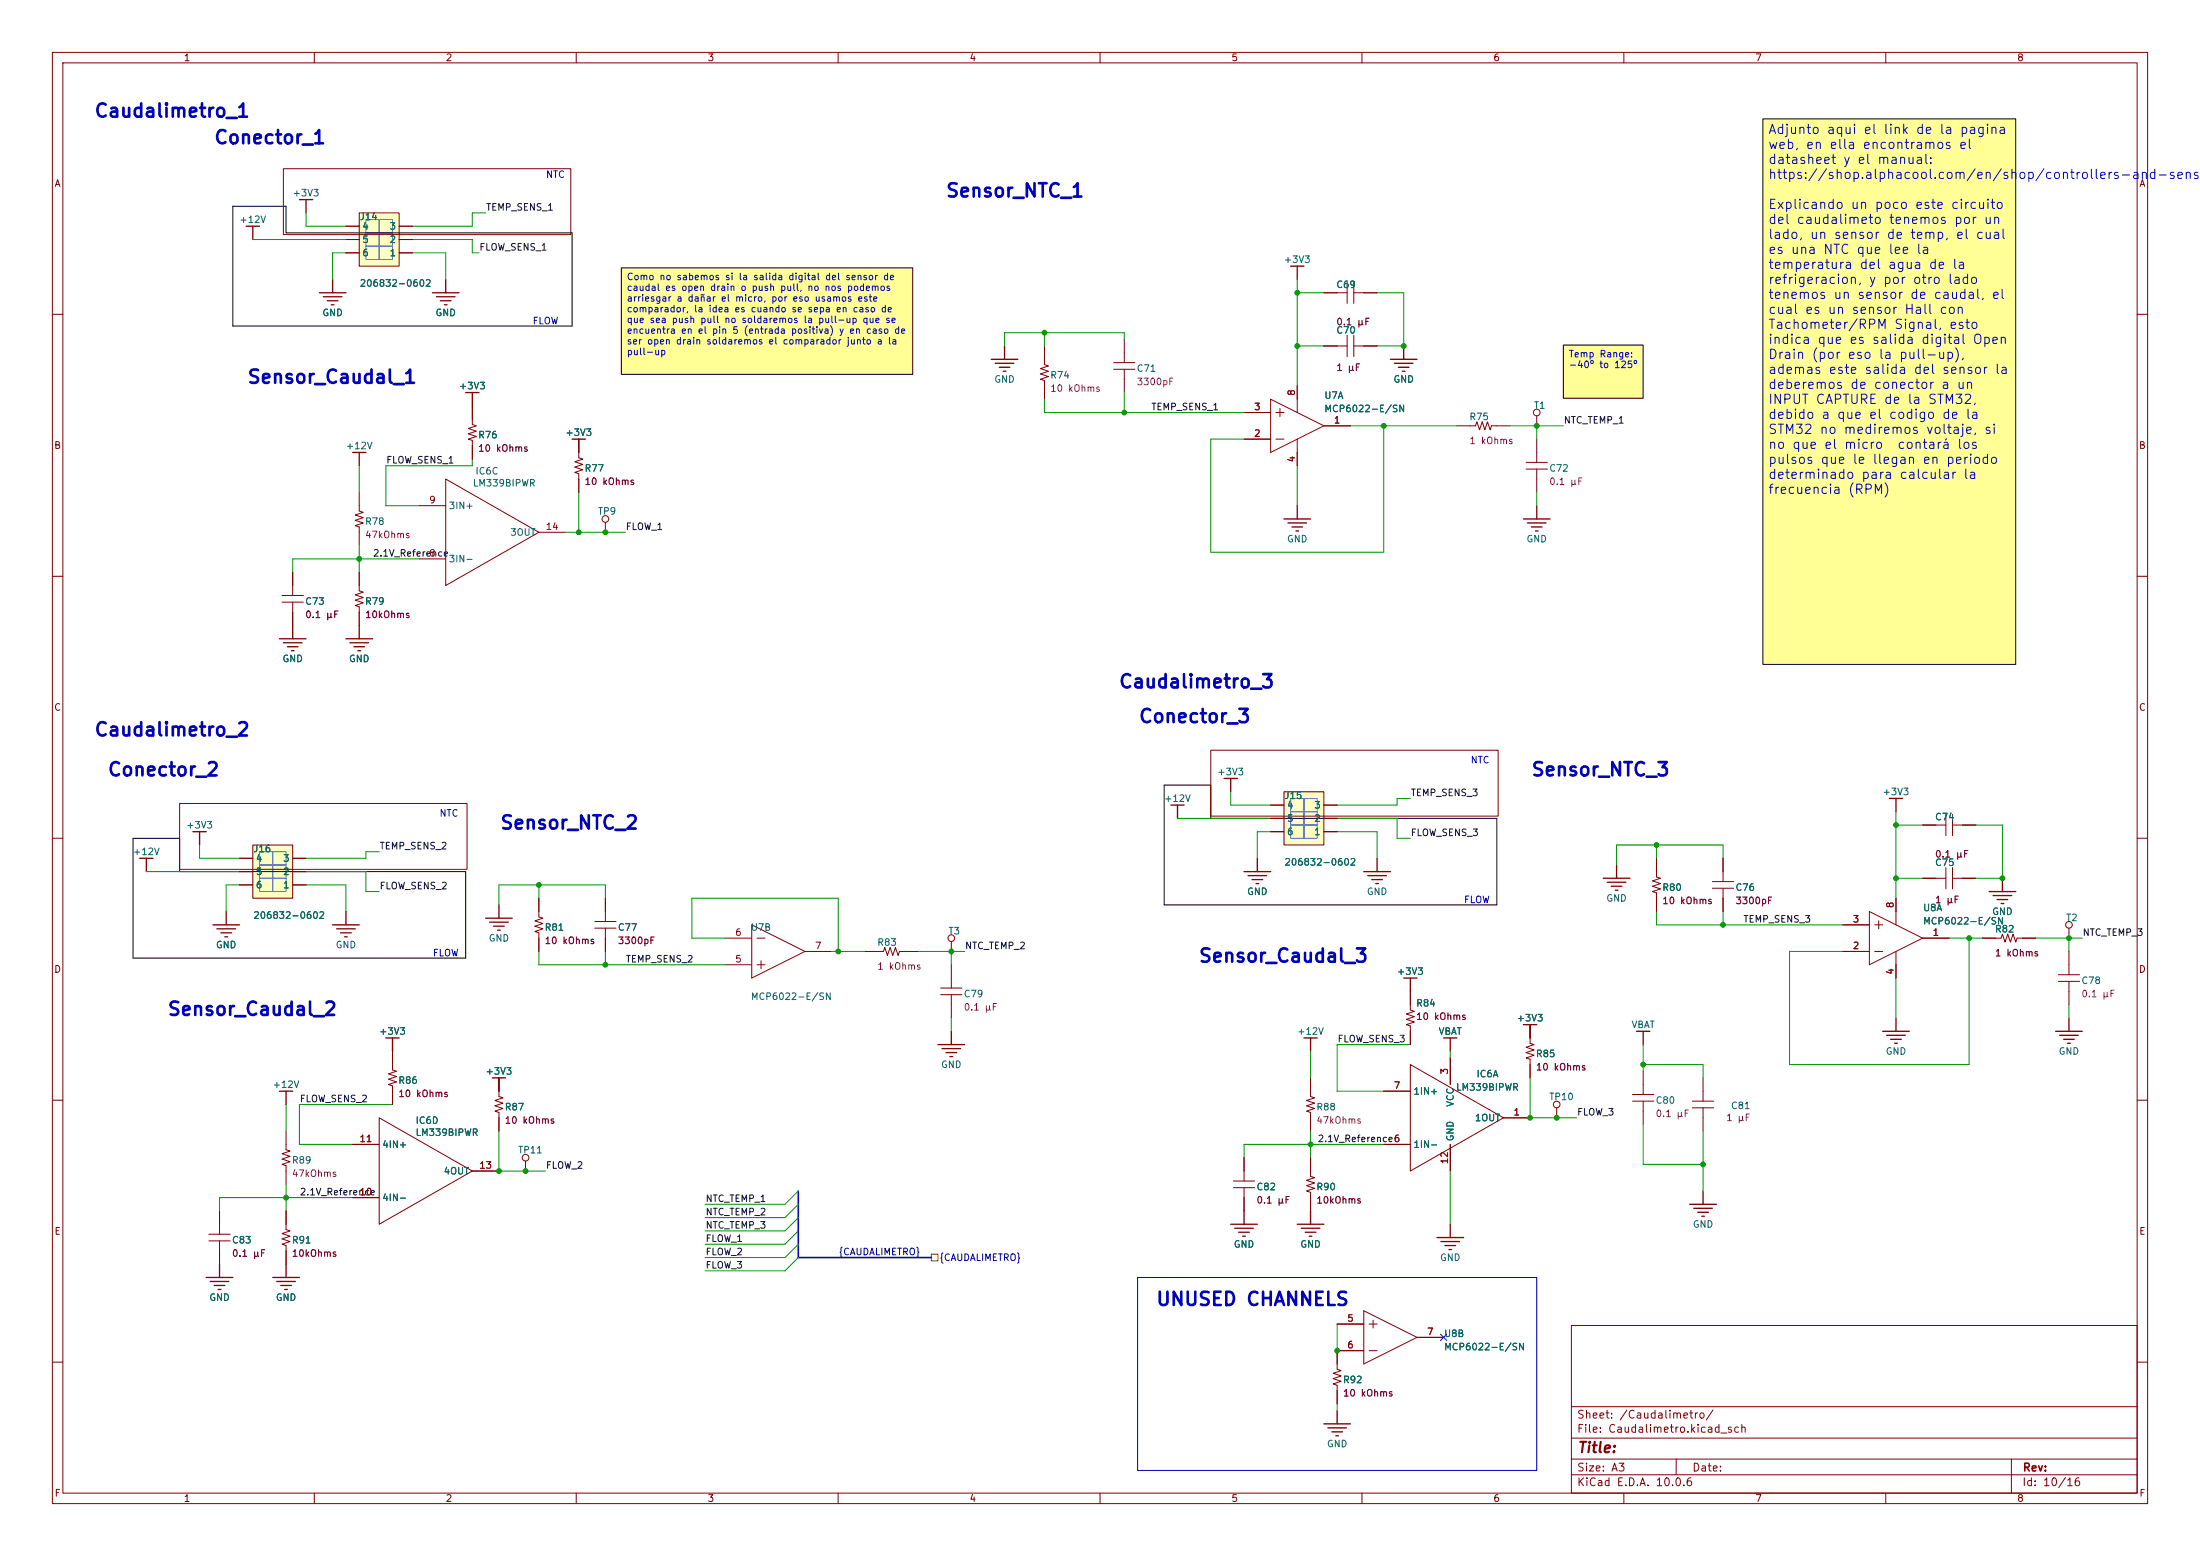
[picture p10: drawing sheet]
<svg xmlns="http://www.w3.org/2000/svg" width="420mm" height="297mm" viewBox="0 0 420 297" stroke-linecap="round" stroke-linejoin="round" font-family="sans-serif">
<g fill="none" stroke="#840000" stroke-width=".19">
<path d="M10 10h400v277h-400zM12 12h396v273h-396zM60 10v2M110 10v2M160 10v2M210 10v2M260 10v2M310 10v2M360 10v2M10 60h2M408 60h2M10 110h2"/>
<path d="M408 110h2M10 160h2M408 160h2M10 210h2M408 210h2M300 253h108v32h-108zM10 260h2M300 278.5h108M300 274.5h108M300 268.5h108M320 278.5v3M384 278.5v6.5"/>
<path d="M408 260h2M60 285v2M110 285v2M160 285v2M210 285v2M260 285v2M300 281.5h108M310 285v2M360 285v2"/>
</g>
<g fill="#ffff96">
<path d="M336.5 22.7h48.3v104.1h-48.3z"/>
<path d="M118.6 51.1h55.6v20.4h-55.6z"/>
<path d="M298.4 65.9h15.3v10.1h-15.3z"/>
</g>
<path d="M48.3 161.3h7.6v10.2h-7.6z" fill="#ffffc2"/>
<path d="M49.5 167.6h5.1M49.5 165.1h5.1M52.1 162.6v7.6" fill="none" stroke="#ffffc2" stroke-width=".19"/>
<path d="M48.3 161.3h7.6v10.2h-7.6z" fill="none" stroke="#800000" stroke-width=".19"/>
<path d="M49.5 162.6h5.1v7.6h-5.1zM49.5 167.6h5.1zM49.5 165.1h5.1zM52.1 162.6v7.6z" fill="none" stroke="#4a86e8" stroke-width=".19"/>
<g fill="none" stroke="#840000" stroke-width=".19">
<path d="M252.7 55.9h4.5M257.2 53.8v4.1M258.4 53.8v4.1M258.4 55.9h4.5M90.2 77.5v3.5l.7 .3-1.5 .5 1.5 .5-1.5 .5 1.5 .5-1.5 .5 .8 .3v3.5M199.4 66v3.6l.8 .3-1.6 .5 1.6 .5-1.6 .5 1.6 .5-1.6 .5 .8 .2v3.6M212.6 70.5h4.1M212.6 69.2h4.1M214.6 64.8v4.4M214.6 70.5v4.4M237.5 78.7h5.1M242.6 76.2l10.1 5.1-10.1 5.1z"/>
<path d="M243.6 78.7h1.5M244.3 78v1.5M247.6 73.7v5M252.7 66h4.5M257.2 64v4.1M258.4 66h4.5M258.4 64v4.1M293.4 79.4v1.9M68.6 94v3.5l.7 .3-1.5 .5 1.5 .5-1.5 .5 1.5 .5-1.5 .5 .8 .3v3.5M80 96.5h5.1M85.1 91.4l17.8 10.2-17.8 10.2zM110.5 83.8v3.6l.8 .2-1.6 .5 1.6 .5-1.6 .6 1.6 .5-1.6 .5 .8 .2v3.6"/>
<path d="M115.6 99.7v1.9M237.5 83.8h5.1M243.6 83.8h1.5M247.6 83.8v5.1M252.7 81.3h5.1M278.1 81.3h3.6l.2-.8 .5 1.5 .6-1.5 .5 1.5 .5-1.5 .5 1.5 .2-.7h3.6M291.3 89.5h4.1M291.3 88.3h4.1M293.4 83.8v4.5M293.4 89.5v4.5M53.8 114.9h4.1M53.8 113.7h4.1"/>
<path d="M55.9 109.2v4.5M55.9 114.9v4.5M68.6 109.2v3.6l.7 .2-1.5 .5 1.5 .5-1.5 .6 1.5 .5-1.5 .5 .8 .2v3.6M80 106.7h5.1M102.9 101.6h5M367 157.5h4.5M371.5 155.4v4.1M372.7 157.5h4.5M372.7 155.4v4.1M45.7 168.9h2.6M45.7 166.4h2.6M45.7 163.8h2.6"/>
<path d="M55.9 168.9h2.5M55.9 166.4h2.5M55.9 163.8h2.5M102.9 171.5v3.5l.7 .3-1.5 .5 1.5 .5-1.5 .5 1.5 .5-1.5 .5 .8 .3v3.5M113.5 177.2h4.1M113.5 175.9h4.1M115.6 171.5v4.4M115.6 177.2v4.4M138.4 179.1h5.1M143.5 176.5l10.2 5.1-10.2 5.1zM144.5 179.1h1.5M181.6 179.7v1.9"/>
<path d="M316.2 163.8v3.6l.8 .2-1.5 .5 1.5 .6-1.5 .5 1.5 .5-1.5 .5 .7 .2v3.6M326.9 169.5h4.1M326.9 168.3h4.1M328.9 163.8v4.5M328.9 169.5v4.5M351.8 176.5h5.1M356.9 174l10.1 5.1-10.1 5.1zM357.9 176.5h1.5M358.6 175.8v1.5M361.9 171.5v5M367 167.6h4.5M367 179.1h5.1"/>
<path d="M371.5 165.6v4.1M372.7 165.6v4.1M372.7 167.6h4.5M378.5 179.1h3.5l.3-.8 .5 1.5 .5-1.5 .5 1.5 .5-1.5 .5 1.5 .3-.7h3.5M395 177.2v1.9M138.4 184.2h5.1M144.5 184.2h1.5M145.3 183.4v1.5M153.7 181.6h5M165.1 181.6h3.6l.2-.8 .5 1.6 .5-1.6 .5 1.6 .5-1.6 .5 1.6 .3-.8h3.6M179.6 189.9h4M179.6 188.6h4"/>
<path d="M181.6 184.2v4.4M181.6 189.9v4.4M269.2 189.2v3.6l.8 .2-1.5 .5 1.5 .6-1.5 .5 1.5 .5-1.5 .5 .7 .2v3.6M292.1 195.6v3.5l.8 .3-1.6 .5 1.6 .5-1.6 .5 1.6 .5-1.6 .5 .8 .3v3.5M351.8 181.6h5.1M357.9 181.6h1.5M361.9 181.6v5.1M392.9 187.3h4.1M392.9 186.1h4.1M395 181.6v4.5M395 187.3v4.5M54.6 215.9v3.6l.8 .2-1.6 .5 1.6 .5-1.6 .5 1.6 .5-1.6 .5 .8 .3v3.6"/>
<path d="M67.3 218.4h5.1M72.4 213.4l17.8 10.1-17.8 10.2zM74.9 200.7v3.5l.8 .3-1.5 .5 1.5 .5-1.5 .5 1.5 .5-1.5 .5 .7 .3v3.5M95.2 205.7v3.6l.8 .3-1.5 .5 1.5 .5-1.5 .5 1.5 .5-1.5 .5 .7 .2v3.6M250.2 205.7v3.6l.8 .3-1.6 .5 1.6 .5-1.6 .5 1.6 .5-1.6 .5 .8 .2v3.6M264.2 218.4h5M264.2 208.3h5M269.2 203.2l17.8 10.2-17.8 10.1zM276.9 201.9v5.1M276.9 218.4v5.1M287 213.4h5.1M297.2 211.5v1.9"/>
<path d="M311.7 210.2h4M311.7 208.9h4M313.7 204.5v4.4M313.7 210.2v4.4M323.1 210.2h4.1M323.1 211.5h4.1M325.1 205.7v4.5M325.1 211.5v4.4M39.9 236.9h4M39.9 235.6h4M41.9 231.1v4.5M41.9 236.9v4.4"/>
<path d="M54.6 231.1v3.6l.8 .2-1.6 .6 1.6 .5-1.6 .5 1.6 .5-1.6 .5 .8 .2v3.6M67.3 228.6h5.1M90.2 223.5h5M100.3 221.6v1.9M250.2 221v3.5l.8 .3-1.6 .5 1.6 .5-1.6 .5 1.6 .5-1.6 .5 .8 .3v3.5M255.3 252.7h5M260.3 257.8h-5v3.6l.7 .2-1.5 .5 1.5 .5-1.5 .5 1.5 .6-1.5 .5 .8 .2v3.6M260.3 250.2l10.2 5.1-10.2 5zM261.4 252.7h1.5M261.4 257.8h1.5M262.1 252v1.5M270.5 255.3h5.1"/>
<circle cx="293.4" cy="78.7" r=".63"/>
<circle cx="115.6" cy="99.1" r=".63"/>
<circle cx="181.6" cy="179.1" r=".63"/>
<circle cx="395" cy="176.5" r=".63"/>
<circle cx="297.2" cy="210.8" r=".63"/>
<circle cx="100.3" cy="221" r=".63"/>
</g>
<g fill="none" stroke="#840000" stroke-width=".25">
<path d="M57.1 38.1h2.6M58.4 38.1v2.5M47 43.2h2.5M48.3 43.2v2.5M61 55.9h5M61.7 56.6h3.6M62.5 57.4h2M63.2 58.2h.6M63.5 53.3v2.6M82.5 55.9h5.1M83.3 56.6h3.6M84.1 57.4h2"/>
<path d="M84.8 58.2h.5M85.1 53.3v2.6M246.4 50.8h2.5M247.6 50.8v2.5M88.9 74.9h2.5M90.2 74.9v2.6M189.2 68.6h5.1M190 69.3h3.5M190.8 70.1h2M191.5 70.9h.5M191.8 66v2.6M265.4 68.6h5.1"/>
<path d="M266.2 69.3h3.5M267 70.1h2M267.7 70.9h.5M268 66v2.6M67.3 86.4h2.5M68.6 86.4v2.5M245.1 99.1h5.1M245.9 99.8h3.5M247.6 96.5v2.6M290.8 99.1h5.1M291.6 99.8h3.5M293.4 96.5v2.6"/>
<path d="M55.9 119.4v2.5M68.6 119.4v2.5M246.6 100.6h2.1M247.4 101.3h.5M292.4 100.6h2M293.1 101.3h.5M53.3 121.9h5.1M54.1 122.7h3.6M54.9 123.4h2M55.6 124.2h.5M66 121.9h5.1M66.8 122.7h3.6"/>
<path d="M67.6 123.4h2M68.3 124.2h.5M36.8 158.8h2.6M38.1 158.8v2.5M360.7 152.4h2.5M361.9 152.4v2.5M26.7 163.8h2.5M27.9 163.8v2.6M40.6 176.5h5.1M41.4 177.3h3.6M42.2 178.1h2M42.9 178.8h.5"/>
<path d="M43.2 174v2.5M63.5 176.5h5.1M64.3 177.3h3.5M65 178.1h2.1M65.8 178.8h.5M66 174v2.5M92.7 175.3h5.1M93.5 176h3.5M94.2 176.8h2.1M95 177.5h.5M95.2 172.7v2.6M306.1 167.6h5"/>
<path d="M306.8 168.4h3.6M307.6 169.2h2M308.4 169.9h.5M308.6 165.1v2.5M379.7 170.2h5.1M380.5 170.9h3.5M381.3 171.7h2M382 172.5h.5M382.3 167.6v2.6M73.7 198.1h2.5M74.9 198.1v2.6M179.1 199.4h5"/>
<path d="M181.6 196.9v2.5M248.9 198.1h2.6M250.2 198.1v2.6M268 186.7h2.5M269.2 186.7v2.5M275.6 198.1h2.5M276.9 198.1v2.6M290.8 195.6h2.6M292.1 195.6v2.5M312.4 196.9h2.6M313.7 196.9v2.5M359.4 196.9h5.1"/>
<path d="M360.2 197.6h3.5M360.9 198.4h2.1M361.7 199.1h.5M361.9 194.3v2.6M392.4 196.9h5.1M393.2 197.6h3.5M394 198.4h2M394.7 199.1h.5M395 194.3v2.6M53.3 208.3h2.6M54.6 208.3v2.5M94 205.7h2.5"/>
<path d="M95.2 205.7v2.6M179.8 200.2h3.6M180.6 200.9h2M181.4 201.7h.5M274.3 236.2h5.1M275.1 237h3.5M275.8 237.7h2.1M276.6 238.5h.5M276.9 233.7v2.5M322.6 229.9h5.1M323.3 230.6h3.6M324.1 231.4h2"/>
<path d="M324.9 232.2h.5M325.1 227.3v2.6M39.4 243.8h5M40.1 244.6h3.6M40.9 245.4h2M41.7 246.1h.5M41.9 241.3v2.5M252.7 271.8h5.1M253.5 272.5h3.5M254.3 273.3h2M255 274.1h.5M255.3 269.2v2.6"/>
</g>
<path d="M68.6 40.6h7.6v10.2h-7.6z" fill="#ffffc2"/>
<path d="M69.8 47h5.1M69.8 44.5h5.1M72.4 41.9v7.6" fill="none" stroke="#ffffc2" stroke-width=".19"/>
<path d="M68.6 40.6h7.6v10.2h-7.6z" fill="none" stroke="#800000" stroke-width=".19"/>
<path d="M69.8 41.9h5.1v7.6h-5.1zM69.8 47h5.1zM69.8 44.5h5.1zM72.4 41.9v7.6z" fill="none" stroke="#4a86e8" stroke-width=".19"/>
<path d="M66 48.3h2.6M66 45.7h2.6M66 43.2h2.6M76.2 48.3h2.5M76.2 45.7h2.5M76.2 43.2h2.5M235.5 226.7h4M235.5 225.4h4M237.5 221v4.4M237.5 226.7v4.4" fill="none" stroke="#840000" stroke-width=".19"/>
<g fill="none" stroke="#840000" stroke-width=".25">
<path d="M109.2 83.8h2.6M110.5 83.8v2.6M260.3 166.4h5.1M261.1 167.1h3.6M261.9 167.9h2M262.6 168.7h.5M262.9 163.8v2.6M234.9 233.7h5.1M235.7 234.4h3.6M236.5 235.2h2M237.2 236h.5M237.5 231.1v2.6"/>
<path d="M247.6 233.7h5.1M248.4 234.4h3.6M249.2 235.2h2M249.9 236h.5M250.2 231.1v2.6M52.1 243.8h5M52.8 244.6h3.6M53.6 245.4h2M54.4 246.1h.5M54.6 241.3v2.5"/>
</g>
<path d="M245.1 151.1h7.6v10.2h-7.6z" fill="#ffffc2"/>
<path d="M246.4 157.5h5.1M246.4 154.9h5.1M248.9 152.4v7.6" fill="none" stroke="#ffffc2" stroke-width=".19"/>
<path d="M54.1 32.2h54.9v12.6h-54.9zM34.3 153.4h54.9v12.5h-54.9zM231.1 143.2h54.9v12.6h-54.9zM245.1 151.1h7.6v10.2h-7.6z" fill="none" stroke="#800000" stroke-width=".19"/>
<path d="M246.4 152.4h5.1v7.6h-5.1zM246.4 157.5h5.1zM246.4 154.9h5.1zM248.9 152.4v7.6z" fill="none" stroke="#4a86e8" stroke-width=".19"/>
<g fill="none" stroke="#840000" stroke-width=".19">
<path d="M66 48.3h2.6M66 45.7h2.6M66 43.2h2.6M76.2 48.3h2.5M76.2 45.7h2.5M76.2 43.2h2.5M252.7 55.9h2.6M260.3 55.9h2.6M90.2 77.5v2.5M237.5 78.7h5.1M247.6 73.7v2.5M252.7 66h2.6"/>
<path d="M260.3 66h2.6M90.2 85.1v2.5M110.5 83.8v2.6M110.5 91.4v2.6M237.5 83.8h5.1M247.6 86.4v2.5M252.7 81.3h5.1M55.9 109.2v2.6M55.9 116.8v2.6M68.6 109.2v2.6M68.6 116.8v2.6M242.6 158.8h2.5"/>
<path d="M242.6 156.2h2.5M242.6 153.7h2.5M252.7 158.8h2.6M252.7 156.2h2.6M252.7 153.7h2.6M367 157.5h2.6M374.6 157.5h2.6M45.7 168.9h2.6M45.7 166.4h2.6M45.7 163.8h2.6M55.9 168.9h2.5M55.9 166.4h2.5"/>
<path d="M55.9 163.8h2.5M102.9 171.5v2.5M102.9 179.1v2.5M115.6 171.5v2.5M115.6 179.1v2.5M316.2 163.8v2.6M316.2 171.5v2.5M328.9 163.8v2.6M328.9 171.5v2.5M351.8 176.5h5.1M361.9 171.5v2.5M367 167.6h2.6"/>
<path d="M367 179.1h5.1M374.6 167.6h2.6M378.5 179.1h2.5M386.1 179.1h2.5M269.2 189.2v2.6M269.2 196.9v2.5M292.1 195.6v2.5M351.8 181.6h5.1M361.9 184.2v2.5M67.3 218.4h5.1M74.9 200.7v2.5M74.9 208.3v2.5"/>
<path d="M95.2 205.7v2.6M95.2 213.4v2.5M264.2 218.4h5M264.2 208.3h5M276.9 201.9v5.1M276.9 218.4v5.1M287 213.4h5.1M292.1 203.2v2.5M41.9 231.1v2.6M41.9 238.8v2.5M54.6 231.1v2.6M54.6 238.8v2.5"/>
<path d="M67.3 228.6h5.1M90.2 223.5h5M237.5 221v2.5M237.5 228.6v2.5M250.2 221v2.5M250.2 228.6v2.5M255.3 252.7h5M260.3 257.8h-5v2.5M270.5 255.3h5.1M255.3 265.4v2.6"/>
</g>
<path d="M223.5 153.7h2.6M224.8 153.7v2.5M233.7 148.6h2.5M234.9 148.6v2.5M237.5 166.4h5.1M238.3 167.1h3.5M239 167.9h2M239.8 168.7h.5M240 163.8v2.6" fill="none" stroke="#840000" stroke-width=".25"/>
<path d="M177.8 239.4h1.3v1.3h-1.3z" fill="none" stroke="#725600" stroke-width=".19"/>
<path d="M44.4 39.4h10.2v5.1h54.6v17.7h-64.8zM336.5 22.7h48.3v104.1h-48.3zM118.6 51.1h55.6v20.4h-55.6zM298.4 65.9h15.3v10.1h-15.3zM222.2 149.9h8.9v6.3h54.6v16.5h-63.5zM25.4 160h8.9v6.4h54.6v16.5h-63.5z" fill="none" stroke="#000" stroke-width=".19"/>
<path d="M152.4 227.3v12.7h25.4" fill="none" stroke="#000084" stroke-width=".3"/>
<g fill="none" stroke="#009600" stroke-width=".19">
<path d="M48.3 45.7h17.7M58.4 40.6v2.6h7.6M66 48.3h-2.5v5M78.7 45.7h11.5v2.6h1.2M78.7 48.3h6.4v5M92.7 40.6h-2.5v2.6h-11.5M247.6 53.3v20.4M247.6 55.9h5.1M262.9 55.9h5.1v10.1h-5.1M199.4 76.2v2.5h38.1M199.4 63.5v2.5M214.6 64.8v-1.3h-22.8v2.5"/>
<path d="M214.6 74.9v3.8M247.6 66h5.1M68.6 88.9v5.1M90.2 87.6v1.3h-16.5v7.6h6.3M110.5 83.8v2.6M110.5 94v7.6M247.6 88.9v7.6M257.8 81.3h20.3M264.2 81.3v24.1h-33.1v-21.6h6.4M288.3 81.3h10.1M293.4 81.3v2.5M293.4 94v2.5"/>
<path d="M68.6 104.1v5.1M80 106.7h-24.1v2.5M107.9 101.6h11.5M224.8 156.2h17.8M234.9 151.1v2.6h7.7M242.6 158.8h-2.6v5M255.3 156.2h11.4v3.8h2.5M255.3 158.8h7.6v5M269.2 152.4h-2.5v1.3h-11.4M361.9 154.9v16.6M361.9 157.5h5.1M377.2 157.5h5.1v10.1h-5.1"/>
<path d="M27.9 166.4h17.8M38.1 161.3v2.5h7.6M45.7 168.9h-2.5v5.1M58.4 168.9h7.6v5.1M58.4 166.4h11.4v3.8h2.6M72.4 162.6h-2.6v1.2h-11.4M102.9 168.9v2.6M115.6 171.5v-2.6h-20.4v3.8M138.4 179.1h-6.3v-7.6h27.9v10.1M316.2 161.3v2.5M316.2 174v2.5h35.6M328.9 163.8v-2.5h-20.3v3.8"/>
<path d="M328.9 174v2.5M361.9 167.6h5.1M372.1 179.1h6.4M375.9 179.1v24.1h-34.3v-21.6h10.2M388.6 179.1h8.9M395 179.1v2.5M102.9 181.6v2.6h35.5M115.6 181.6v2.6M158.7 181.6h6.4M175.3 181.6h8.8M181.6 181.6v2.6M181.6 194.3v2.6"/>
<path d="M269.2 199.4h-13.9v8.9h8.9M292.1 195.6v2.5M313.7 199.4v5.1M361.9 186.7v7.6M395 191.8v2.5M54.6 210.8v5.1M74.9 210.8h-17.8v7.6h10.2M95.2 215.9v7.6h8.9M95.2 205.7v2.6M250.2 200.7v5M250.2 215.9v5.1M264.2 218.4h-26.7v2.6"/>
<path d="M276.9 200.7v1.2M292.1 205.7v7.7h8.9M313.7 214.6v7.6h11.4M313.7 203.2h11.4v2.5M325.1 215.9v11.4M54.6 226.1v5M67.3 228.6h-25.4v2.5M152.4 227.3l-2.5 2.6h-15.3M152.4 229.9l-2.5 2.5h-15.3M152.4 237.5l-2.5 2.5h-15.3M152.4 232.4l-2.5 2.5h-15.3M152.4 234.9l-2.5 2.6h-15.3"/>
<path d="M276.9 223.5v10.2M152.4 240l-2.5 2.6h-15.3M255.3 252.7v5.1M255.3 268v1.2"/>
</g>
<path d="M275 254.7l1.2 1.2M276.2 254.7l-1.2 1.2" fill="none" stroke="#000084" stroke-width=".19"/>
<path d="M217.2 243.8h76.2v36.9h-76.2z" fill="none" stroke="#0000c2" stroke-width=".19"/>
<g fill="#009600" stroke="#009600" stroke-width=".19">
<circle cx="102.9" cy="168.9" r=".46"/>
<circle cx="115.6" cy="101.6" r=".46"/>
<circle cx="110.5" cy="101.6" r=".46"/>
<circle cx="68.6" cy="106.7" r=".46"/>
<circle cx="181.6" cy="181.6" r=".46"/>
<circle cx="160" cy="181.6" r=".46"/>
<circle cx="54.6" cy="228.6" r=".46"/>
<circle cx="95.2" cy="223.5" r=".46"/>
<circle cx="100.3" cy="223.5" r=".46"/>
<circle cx="115.6" cy="184.2" r=".46"/>
<circle cx="255.3" cy="257.8" r=".46"/>
<circle cx="250.2" cy="218.4" r=".46"/>
<circle cx="297.2" cy="213.4" r=".46"/>
<circle cx="292.1" cy="213.4" r=".46"/>
<circle cx="313.7" cy="203.2" r=".46"/>
<circle cx="361.9" cy="157.5" r=".46"/>
<circle cx="328.9" cy="176.5" r=".46"/>
<circle cx="316.2" cy="161.3" r=".46"/>
<circle cx="382.3" cy="167.6" r=".46"/>
<circle cx="361.9" cy="167.6" r=".46"/>
<circle cx="293.4" cy="81.3" r=".46"/>
<circle cx="375.9" cy="179.1" r=".46"/>
<circle cx="395" cy="179.1" r=".46"/>
<circle cx="247.6" cy="66" r=".46"/>
<circle cx="264.2" cy="81.3" r=".46"/>
<circle cx="214.6" cy="78.7" r=".46"/>
<circle cx="268" cy="66" r=".46"/>
<circle cx="199.4" cy="63.5" r=".46"/>
<circle cx="247.6" cy="55.9" r=".46"/>
<circle cx="325.1" cy="222.2" r=".46"/>
</g>
<g font-size="2.5" fill="#0000c2">
<text x="17.9" y="23">Caudalimetro_1</text>
<text x="40.7" y="28.1">Conector_1</text>
<text x="180.4" y="38.3">Sensor_NTC_1</text>
<text x="47.1" y="73.8">Sensor_Caudal_1</text>
<text x="213.4" y="132">Caudalimetro_3</text>
<text x="17.9" y="141.2">Caudalimetro_2</text>
<text x="217.3" y="138.6">Conector_3</text>
<text x="20.4" y="148.8">Conector_2</text>
<text x="292.2" y="148.8">Sensor_NTC_3</text>
<text x="95.3" y="158.9">Sensor_NTC_2</text>
<text x="228.7" y="184.3">Sensor_Caudal_3</text>
<text x="31.8" y="194.5">Sensor_Caudal_2</text>
<text x="220.6" y="249.9">UNUSED CHANNELS</text>
</g>
<text font-size="2" fill="#840000" x="301" y="277.8">Title:</text>
<g font-size="1.8" fill="#0000c2">
<text x="337.4" y="26">Adjunto aqui el link de la pagina</text>
<text x="337.4" y="28.9">web, en ella encontramos el</text>
<text x="337.4" y="31.8">datasheet y el manual:</text>
<text x="337.4" y="34.6">https://shop.alphacool.com/en/shop/controllers-and-senso</text>
<text x="337.4" y="40.3">Explicando un poco este circuito</text>
<text x="337.4" y="43.2">del caudalimeto tenemos por un</text>
<text x="337.4" y="46.1">lado, un sensor de temp, el cual</text>
<text x="337.4" y="48.9">es una NTC que lee la</text>
<text x="337.4" y="51.8">temperatura del agua de la</text>
<text x="337.4" y="54.7">refrigeracion, y por otro lado</text>
<text x="337.4" y="57.5">tenemos un sensor de caudal, el</text>
<text x="337.4" y="60.4">cual es un sensor Hall con</text>
<text x="337.4" y="63.2">Tachometer/RPM Signal, esto</text>
<text x="337.4" y="66.1">indica que es salida digital Open</text>
<text x="337.4" y="69">Drain (por eso la pull-up),</text>
<text x="337.4" y="71.8">ademas este salida del sensor la</text>
<text x="337.4" y="74.7">deberemos de conector a un</text>
<text x="337.4" y="77.6">INPUT CAPTURE de la STM32,</text>
<text x="337.4" y="80.4">debido a que el codigo de la</text>
<text x="337.4" y="83.3">STM32 no mediremos voltaje, si</text>
<text x="337.4" y="86.1">no que el micro</text>
<text x="337.4" y="89">pulsos que le llegan en periodo</text>
<text x="362.1" y="86.1">contará los</text>
<text x="337.4" y="91.9">determinado para calcular la</text>
<text x="337.4" y="94.7">frecuencia (RPM)</text>
</g>
<g font-size="1.5" fill="#840000">
<text x="300.9" y="273.8">File: Caudalimetro.kicad_sch</text>
<text x="300.9" y="271.1">Sheet: /Caudalimetro/</text>
<text x="300.9" y="281.2">Size: A3</text>
<text x="322.9" y="281.2">Date:</text>
<text x="386" y="281.2">Rev:</text>
<text x="300.9" y="284">KiCad E.D.A. 10.0.6</text>
<text x="385.9" y="284">Id: 10/16</text>
</g>
<g font-size="1.3" fill="#840000">
<text x="35" y="12">1</text>
<text x="85" y="12">2</text>
<text x="135" y="12">3</text>
<text x="185" y="12">4</text>
<text x="235" y="12">5</text>
<text x="285" y="12">6</text>
<text x="335" y="12">7</text>
<text x="385" y="12">8</text>
<text x="10.3" y="36">A</text>
<text x="408.3" y="36">A</text>
<text x="10.2" y="86">B</text>
<text x="408.2" y="86">B</text>
<text x="10.2" y="136">C</text>
<text x="408.2" y="136">C</text>
<text x="10.2" y="186">D</text>
<text x="408.2" y="186">D</text>
<text x="10.3" y="236">E</text>
<text x="408.3" y="236">E</text>
<text x="10.3" y="286">F</text>
<text x="35" y="287">1</text>
<text x="85" y="287">2</text>
<text x="135" y="287">3</text>
<text x="185" y="287">4</text>
<text x="235" y="287">5</text>
<text x="285" y="287">6</text>
<text x="335" y="287">7</text>
<text x="385" y="287">8</text>
<text x="408.3" y="286">F</text>
</g>
<g font-size="1.3" fill="#0000c2">
<text x="104.1" y="34.3">NTC</text>
<text x="119.5" y="53.8">Como no sabemos si la salida digital del sensor de</text>
<text x="119.5" y="55.8">caudal es open drain o push pull, no nos podemos</text>
<text x="119.5" y="57.9">arriesgar a dañar el micro, por eso usamos este</text>
<text x="119.5" y="59.9">comparador, la idea es cuando se sepa en caso de</text>
<text x="101.6" y="62.2">FLOW</text>
<text x="119.5" y="62">que sea push pull no soldaremos la pull-up que se</text>
<text x="119.5" y="64">encuentra en el pin 5 (entrada positiva) y en caso de</text>
<text x="119.5" y="66.1">ser open drain soldaremos el comparador junto a la</text>
<text x="119.5" y="68.1">pull-up</text>
<text x="299.4" y="68.5">Temp Range:</text>
<text x="299.4" y="70.6">-40º to 125º</text>
<text x="280.6" y="146">NTC</text>
<text x="83.8" y="156.2">NTC</text>
<text x="279.4" y="172.7">FLOW</text>
<text x="82.5" y="182.9">FLOW</text>
</g>
<g font-size="1.3" fill="#006464">
<text x="55.8" y="37.8">+3V3</text>
<text x="45.6" y="42.9">+12V</text>
<text x="68.6" y="42.3">J14</text>
<text x="69.1" y="44.1">4</text>
<text x="69.1" y="46.7">5</text>
<text x="74.3" y="46.7">2</text>
<text x="74.3" y="44.1">3</text>
<text x="69.1" y="49.2">6</text>
<text x="74.3" y="49.2">1</text>
<text x="245" y="50.5">+3V3</text>
<text x="68.6" y="55">206832-0602</text>
<text x="255" y="55.3">C69</text>
<text x="61.4" y="60.7">GND</text>
<text x="83" y="60.7">GND</text>
<text x="255" y="64">C70</text>
<text x="216.9" y="71.3">C71</text>
<text x="87.5" y="74.6">+3V3</text>
<text x="189.7" y="73.4">GND</text>
<text x="200.4" y="72.6">R74</text>
<text x="252.7" y="76.4">U7A</text>
<text x="265.9" y="73.4">GND</text>
<text x="91.2" y="84">R76</text>
<text x="107.8" y="83.5">+3V3</text>
<text x="252.7" y="79">MCP6022-E/SN</text>
<text x="280.4" y="80.5">R75</text>
<text x="292.7" y="78.3">T1</text>
<text x="65.9" y="86.1">+12V</text>
<text x="90.2" y="93.2">LM339BIPWR</text>
<text x="90.7" y="90.9">IC6C</text>
<text x="111.5" y="90.3">R77</text>
<text x="295.6" y="90.3">C72</text>
<text x="69.6" y="100.5">R78</text>
<text x="85.6" y="97.5">3IN+</text>
<text x="114" y="98.5">TP9</text>
<text x="85.6" y="107.6">3IN-</text>
<text x="97.3" y="102.6">3OUT</text>
<text x="245.6" y="103.8">GND</text>
<text x="291.3" y="103.8">GND</text>
<text x="58.2" y="115.7">C73</text>
<text x="69.6" y="115.7">R79</text>
<text x="53.8" y="126.7">GND</text>
<text x="66.5" y="126.7">GND</text>
<text x="232.3" y="148.3">+3V3</text>
<text x="222.1" y="153.4">+12V</text>
<text x="245.1" y="152.8">J15</text>
<text x="245.6" y="154.6">4</text>
<text x="250.8" y="154.6">3</text>
<text x="359.3" y="152.1">+3V3</text>
<text x="35.4" y="158.4">+3V3</text>
<text x="245.6" y="157.2">5</text>
<text x="245.6" y="159.7">6</text>
<text x="250.8" y="159.7">1</text>
<text x="250.8" y="157.2">2</text>
<text x="369.3" y="156.9">C74</text>
<text x="25.3" y="163.5">+12V</text>
<text x="48.2" y="163">J16</text>
<text x="48.7" y="164.8">4</text>
<text x="48.7" y="167.3">5</text>
<text x="53.9" y="167.3">2</text>
<text x="53.9" y="164.8">3</text>
<text x="245.1" y="165.5">206832-0602</text>
<text x="369.3" y="165.6">C75</text>
<text x="48.7" y="169.9">6</text>
<text x="53.9" y="169.9">1</text>
<text x="238" y="171.1">GND</text>
<text x="260.8" y="171.1">GND</text>
<text x="306.5" y="172.4">GND</text>
<text x="317.2" y="170.3">R80</text>
<text x="331.2" y="170.3">C76</text>
<text x="48.2" y="175.7">206832-0602</text>
<text x="103.9" y="178">R81</text>
<text x="117.8" y="178">C77</text>
<text x="143.2" y="178">U7B</text>
<text x="181" y="178.7">T3</text>
<text x="367" y="174.2">U8A</text>
<text x="367" y="176.8">MCP6022-E/SN</text>
<text x="380.2" y="175">GND</text>
<text x="380.7" y="178.3">R82</text>
<text x="394.3" y="176.1">T2</text>
<text x="41.1" y="181.3">GND</text>
<text x="64" y="181.3">GND</text>
<text x="93.2" y="180">GND</text>
<text x="167.4" y="180.8">R83</text>
<text x="143.2" y="191.2">MCP6022-E/SN</text>
<text x="183.9" y="190.7">C79</text>
<text x="266.6" y="186.4">+3V3</text>
<text x="397.2" y="188.1">C78</text>
<text x="72.3" y="197.8">+3V3</text>
<text x="247.5" y="197.8">+12V</text>
<text x="270.2" y="192.4">R84</text>
<text x="274.5" y="197.8">VBAT</text>
<text x="289.4" y="195.3">+3V3</text>
<text x="311.4" y="196.5">VBAT</text>
<text x="293.1" y="202.1">R85</text>
<text x="359.9" y="201.6">GND</text>
<text x="392.9" y="201.6">GND</text>
<text x="51.9" y="208">+12V</text>
<text x="75.9" y="207.2">R86</text>
<text x="92.6" y="205.4">+3V3</text>
<text x="179.5" y="204.2">GND</text>
<text x="269.7" y="209.2">1IN+</text>
<text x="277.9" y="208.5">LM339BIPWR</text>
<text x="281.8" y="205.9">IC6A</text>
<text x="79.2" y="214.8">IC6D</text>
<text x="96.3" y="212.3">R87</text>
<text x="251.2" y="212.3">R88</text>
<text x="277.8" y="211.4" transform="rotate(-90 277.8 211.4)">VCC</text>
<text x="281.4" y="214.3">1OUT</text>
<text x="295.6" y="210.3">TP10</text>
<text x="316" y="211">C80</text>
<text x="330.3" y="212">C81</text>
<text x="72.9" y="219.4">4IN+</text>
<text x="79.2" y="217.1">LM339BIPWR</text>
<text x="98.8" y="220.5">TP11</text>
<text x="269.7" y="219.4">1IN-</text>
<text x="277.8" y="218" transform="rotate(-90 277.8 218)">GND</text>
<text x="55.6" y="222.4">R89</text>
<text x="84.6" y="224.5">4OUT</text>
<text x="239.8" y="227.5">C82</text>
<text x="251.2" y="227.5">R90</text>
<text x="72.9" y="229.6">4IN-</text>
<text x="44.2" y="237.7">C83</text>
<text x="55.6" y="237.7">R91</text>
<text x="235.4" y="238.5">GND</text>
<text x="248.1" y="238.5">GND</text>
<text x="323.1" y="234.6">GND</text>
<text x="274.8" y="241">GND</text>
<text x="39.8" y="248.6">GND</text>
<text x="52.5" y="248.6">GND</text>
<text x="275.6" y="255.5">U8B</text>
<text x="275.6" y="258">MCP6022-E/SN</text>
<text x="256.3" y="264.3">R92</text>
<text x="253.2" y="276.6">GND</text>
</g>
<g font-size="1.3" fill="#0f0f0f">
<text x="92.7" y="40.5">TEMP_SENS_1</text>
<text x="91.4" y="48.1">FLOW_SENS_1</text>
<text x="219.7" y="78.6">TEMP_SENS_1</text>
<text x="298.4" y="81.2">NTC_TEMP_1</text>
<text x="73.6" y="88.8">FLOW_SENS_1</text>
<text x="119.4" y="101.5">FLOW_1</text>
<text x="71.1" y="106.6">2.1V_Reference</text>
<text x="269.2" y="152.3">TEMP_SENS_3</text>
<text x="269.2" y="159.9">FLOW_SENS_3</text>
<text x="72.4" y="162.4">TEMP_SENS_2</text>
<text x="72.4" y="170.1">FLOW_SENS_2</text>
<text x="332.7" y="176.4">TEMP_SENS_3</text>
<text x="397.5" y="178.9">NTC_TEMP_3</text>
<text x="119.4" y="184">TEMP_SENS_2</text>
<text x="184.1" y="181.5">NTC_TEMP_2</text>
<text x="255.2" y="199.3">FLOW_SENS_3</text>
<text x="57.1" y="210.7">FLOW_SENS_2</text>
<text x="301" y="213.2">FLOW_3</text>
<text x="251.4" y="218.3">2.1V_Reference6</text>
<text x="104.1" y="223.4">FLOW_2</text>
<text x="57.1" y="228.5">2.1V_Reference</text>
<text x="134.6" y="232.3">NTC_TEMP_2</text>
<text x="134.6" y="229.7">NTC_TEMP_1</text>
<text x="134.6" y="239.9">FLOW_2</text>
<text x="134.6" y="237.4">FLOW_1</text>
<text x="134.6" y="234.8">NTC_TEMP_3</text>
<text x="134.6" y="242.4">FLOW_3</text>
</g>
<g font-size="1.3" fill="#840084">
<text x="255" y="62.4">0.1 µF</text>
<text x="255" y="71.1">1 µF</text>
<text x="200.4" y="75.1">10 kOhms</text>
<text x="216.9" y="73.8">3300pF</text>
<text x="91.2" y="86.5">10 kOhms</text>
<text x="280.4" y="85.1">1 kOhms</text>
<text x="111.5" y="92.9">10 kOhms</text>
<text x="295.6" y="92.9">0.1 µF</text>
<text x="69.6" y="103">47kOhms</text>
<text x="58.2" y="118.3">0.1 µF</text>
<text x="69.6" y="118.3">10kOhms</text>
<text x="369.3" y="164">0.1 µF</text>
<text x="317.2" y="172.9">10 kOhms</text>
<text x="331.2" y="172.9">3300pF</text>
<text x="369.3" y="172.7">1 µF</text>
<text x="103.9" y="180.5">10 kOhms</text>
<text x="117.8" y="180.5">3300pF</text>
<text x="167.4" y="185.4">1 kOhms</text>
<text x="380.7" y="182.9">1 kOhms</text>
<text x="397.2" y="190.7">0.1 µF</text>
<text x="183.9" y="193.2">0.1 µF</text>
<text x="270.2" y="195">10 kOhms</text>
<text x="75.9" y="209.7">10 kOhms</text>
<text x="293.1" y="204.6">10 kOhms</text>
<text x="96.3" y="214.8">10 kOhms</text>
<text x="251.2" y="214.8">47kOhms</text>
<text x="316" y="213.5">0.1 µF</text>
<text x="329.4" y="214.3">1 µF</text>
<text x="55.6" y="225">47kOhms</text>
<text x="239.8" y="230">0.1 µF</text>
<text x="251.2" y="230">10kOhms</text>
<text x="44.2" y="240.2">0.1 µF</text>
<text x="55.6" y="240.2">10kOhms</text>
<text x="256.3" y="266.9">10 kOhms</text>
</g>
<g font-size="1.3" fill="#a90000">
<text x="247.5" y="75.7" transform="rotate(-90 247.5 75.7)">8</text>
<text x="239.3" y="83.7">2</text>
<text x="239.3" y="78.6">3</text>
<text x="254.5" y="81.1">1</text>
<text x="247.5" y="88.4" transform="rotate(-90 247.5 88.4)">4</text>
<text x="81.8" y="96.4">9</text>
<text x="104.1" y="101.5">14</text>
<text x="81.8" y="106.5">8</text>
<text x="361.8" y="173.5" transform="rotate(-90 361.8 173.5)">8</text>
<text x="140.2" y="178.9">6</text>
<text x="353.6" y="176.4">3</text>
<text x="368.8" y="178.9">1</text>
<text x="140.2" y="184">5</text>
<text x="155.5" y="181.5">7</text>
<text x="353.6" y="181.5">2</text>
<text x="361.8" y="186.2" transform="rotate(-90 361.8 186.2)">4</text>
<text x="266" y="208.1">7</text>
<text x="276.7" y="205.2" transform="rotate(-90 276.7 205.2)">3</text>
<text x="288.8" y="213.2">1</text>
<text x="68.5" y="218.3">11</text>
<text x="266" y="218.3">6</text>
<text x="91.4" y="223.4">13</text>
<text x="276.7" y="222.3" transform="rotate(-90 276.7 222.3)">12</text>
<text x="68.5" y="228.5">10</text>
<text x="257.1" y="252.6">5</text>
<text x="257.1" y="257.7">6</text>
<text x="272.3" y="255.1">7</text>
</g>
<g font-size="1.3" fill="#000084">
<text x="160" y="239.9">{CAUDALIMETRO}</text>
<text x="179.2" y="241">{CAUDALIMETRO}</text>
</g>
</svg>
